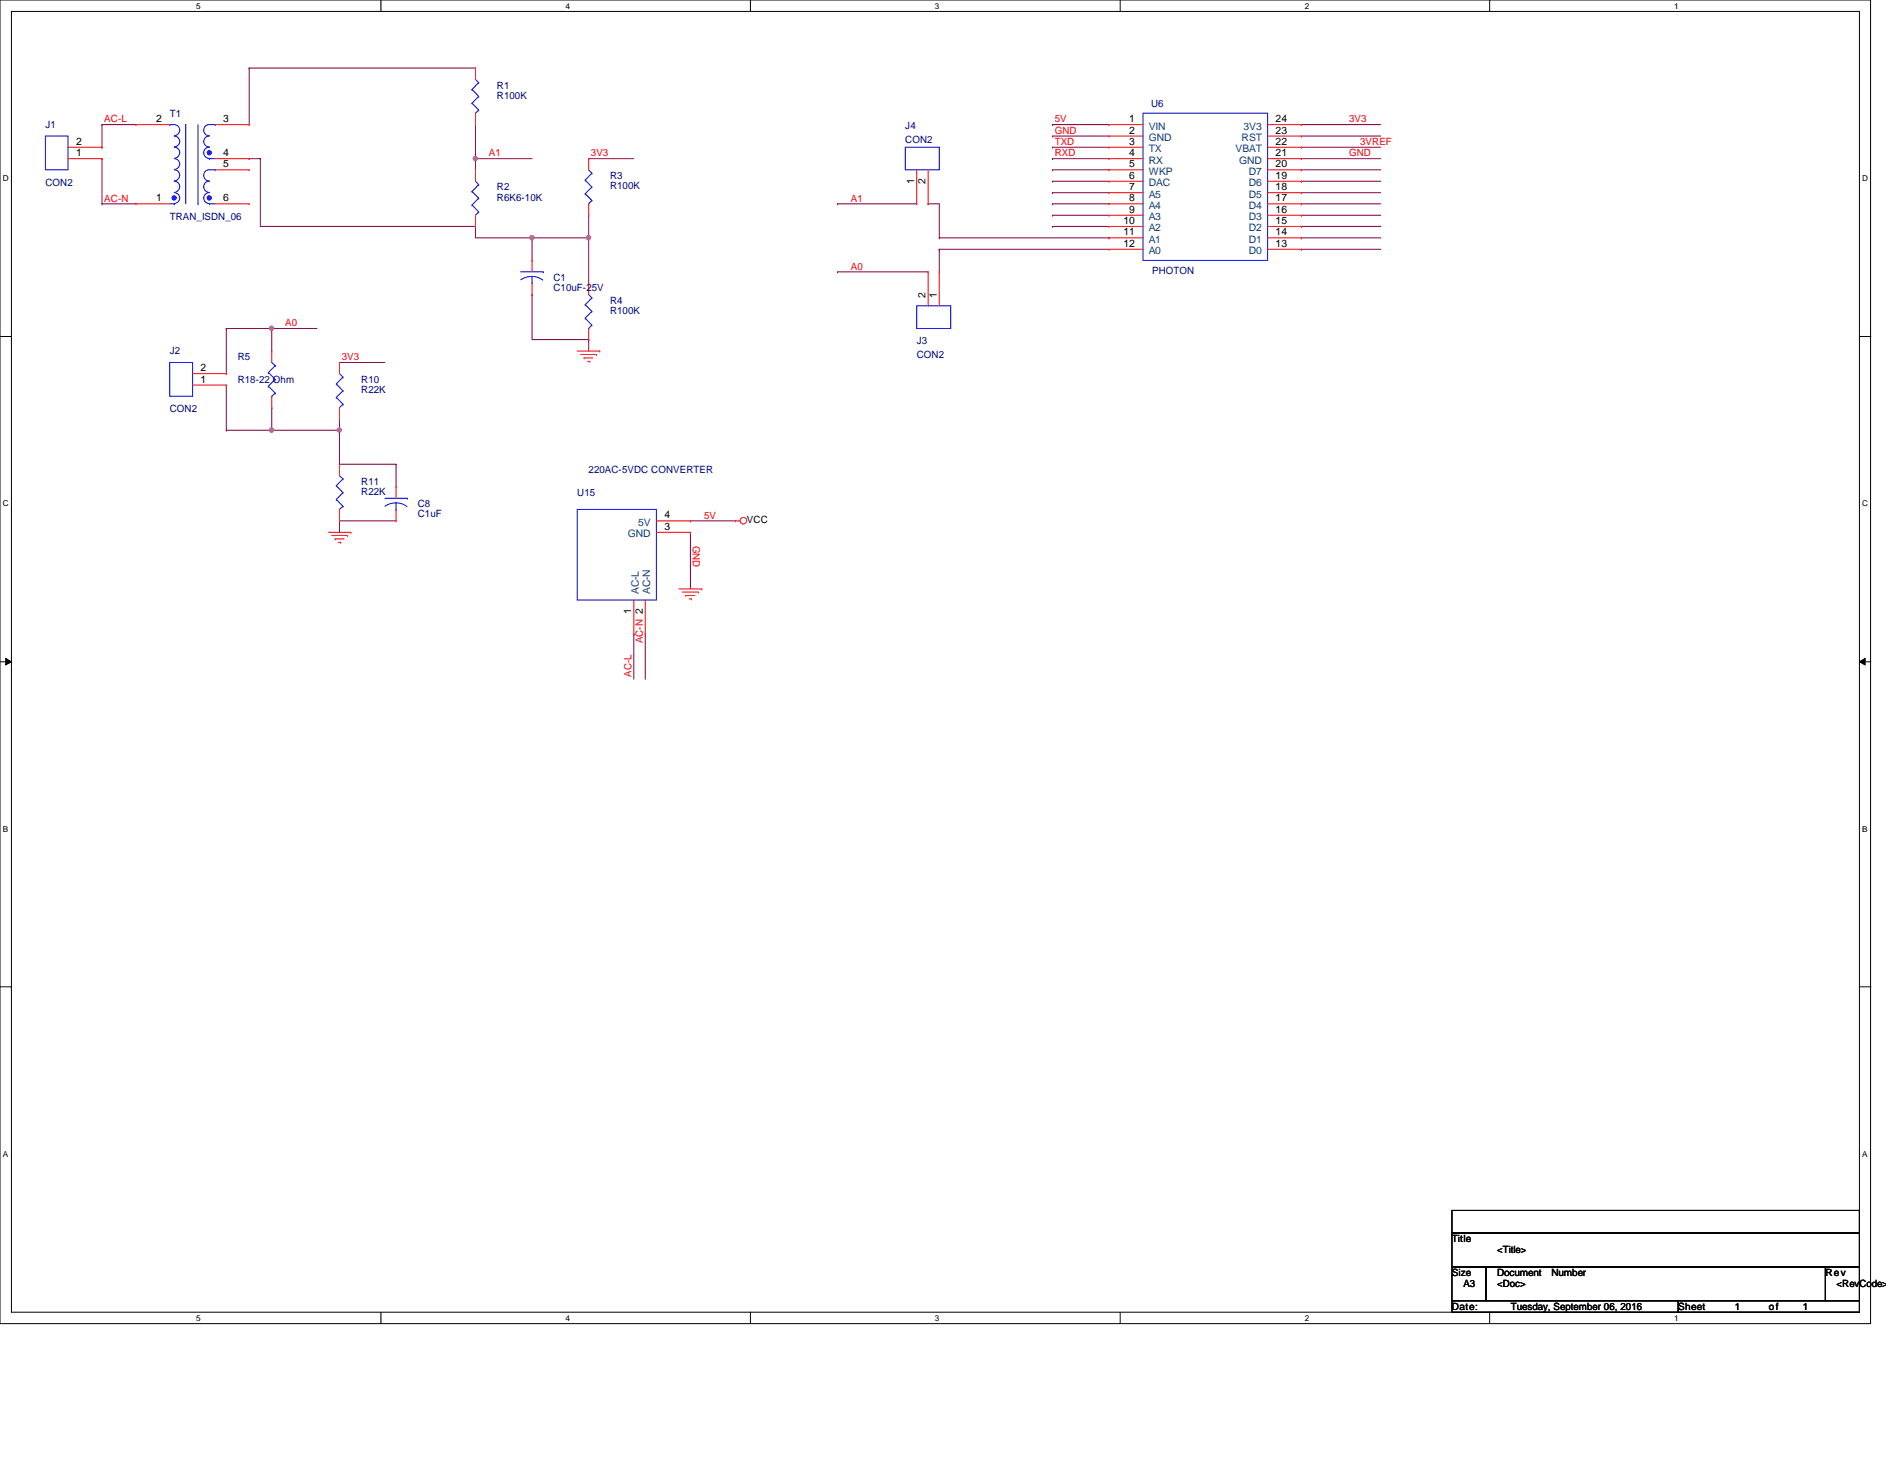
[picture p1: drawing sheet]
<svg xmlns="http://www.w3.org/2000/svg" width="279mm" height="216mm" viewBox="0 0 279 216" stroke-linecap="round" stroke-linejoin="round" font-family="sans-serif">
<path d="M0 0h277.1v196h-277.1zM1.7 1.7h273.8v192.6h-273.8z" fill="none" stroke="#000" stroke-width=".15"/>
<g fill="#fff">
<path d="M29 .2h.7v1.3h-.7z"/>
<path d="M29 194.5h.7v1.3h-.7z"/>
</g>
<path d="M56.4 0v1.7M56.4 194.3v1.7" fill="none" stroke="#000" stroke-width=".15"/>
<g fill="#fff">
<path d="M83.8 .2h.6v1.3h-.6z"/>
<path d="M83.8 194.5h.6v1.3h-.6z"/>
</g>
<path d="M111.2 0v1.7M111.2 194.3v1.7" fill="none" stroke="#000" stroke-width=".15"/>
<g fill="#fff">
<path d="M138.5 .2h.6v1.3h-.6z"/>
<path d="M138.5 194.5h.6v1.3h-.6z"/>
</g>
<path d="M165.9 0v1.7M165.9 194.3v1.7" fill="none" stroke="#000" stroke-width=".15"/>
<g fill="#fff">
<path d="M193.3 .2h.6v1.3h-.6z"/>
<path d="M193.3 194.5h.6v1.3h-.6z"/>
</g>
<path d="M220.7 0v1.7M220.7 194.3v1.7" fill="none" stroke="#000" stroke-width=".15"/>
<g fill="#fff">
<path d="M248 .2h.7v1.3h-.7z"/>
<path d="M248 194.5h.7v1.3h-.7z"/>
<path d="M.4 25.7h.9v1.4h-.9z"/>
<path d="M275.9 25.7h.8v1.4h-.8z"/>
<path d="M.4 73.9h.9v1.3h-.9z"/>
<path d="M275.9 73.9h.8v1.3h-.8z"/>
</g>
<path d="M0 49.8h1.7M275.5 49.8h1.7" fill="none" stroke="#000" stroke-width=".15"/>
<g fill="#fff">
<path d="M.4 122h.8v1.4h-.8z"/>
<path d="M275.9 122h.7v1.4h-.7z"/>
</g>
<path d="M0 98h1.7M.8 97.5l.9 .5-.9 .5zM275.5 98l.8-.5v1zM275.5 98h1.7" fill="none" stroke="#000" stroke-width=".15"/>
<path d="M.8 97.5l.9 .5-.9 .5zM275.5 98l.8-.5v1z" fill="#000"/>
<g fill="#fff">
<path d="M.4 170.2h.8v1.3h-.8z"/>
<path d="M275.9 170.2h.7v1.3h-.7z"/>
</g>
<path d="M0 146.1h1.7M275.5 146.1h1.7" fill="none" stroke="#000" stroke-width=".15"/>
<g fill="none" stroke="#800040" stroke-width=".15">
<path d="M36.9 10.1h.1M36.9 10.1h33.5M36.9 10.1v8.4M70.4 10.1h.1M70.4 18.5h.1M70.4 18.5v5M36.9 23.5h.1M36.9 23.5h1.7M38.6 23.5h.1M38.6 23.5v10h31.8M70.4 33.5h.1M70.4 23.5h.1"/>
<path d="M70.4 23.5h8.4"/>
</g>
<circle cx="70.4" cy="23.5" r=".32" fill="#f0f"/>
<circle cx="70.4" cy="23.5" r=".32" fill="none" stroke="#f0f" stroke-width=".15"/>
<path d="M70.4 23.5h.1M70.4 23.5v1.6M70.4 35.2h8.4M78.8 35.2h.1M87.2 31.9h.1M87.2 31.9v3.3" fill="none" stroke="#800040" stroke-width=".15"/>
<circle cx="78.8" cy="35.2" r=".32" fill="#f0f"/>
<circle cx="78.8" cy="35.2" r=".32" fill="none" stroke="#f0f" stroke-width=".15"/>
<path d="M87.2 35.2h.1M87.2 35.2v6.7" fill="none" stroke="#800040" stroke-width=".15"/>
<circle cx="87.2" cy="35.2" r=".32" fill="#f0f"/>
<circle cx="87.2" cy="35.2" r=".32" fill="none" stroke="#f0f" stroke-width=".15"/>
<path d="M78.8 35.2h.1M78.8 35.2v3.4M78.8 35.2h8.4M87.2 35.2h.1M33.5 48.6h.1M33.5 48.6v6.7M33.5 48.6h6.8M40.3 48.6h.1M40.3 48.6v3.4M78.8 50.3h8.4M87.2 50.3h.1M87.2 50.3v1.7" fill="none" stroke="#800040" stroke-width=".15"/>
<circle cx="40.2" cy="48.6" r=".32" fill="#f0f"/>
<circle cx="40.2" cy="48.6" r=".32" fill="none" stroke="#f0f" stroke-width=".15"/>
<path d="M33.5 57h.1M33.5 57v6.7M33.5 63.7h.1M33.5 63.7h6.8" fill="none" stroke="#800040" stroke-width=".15"/>
<circle cx="40.2" cy="63.7" r=".32" fill="#f0f"/>
<circle cx="40.2" cy="63.7" r=".32" fill="none" stroke="#f0f" stroke-width=".15"/>
<g fill="none" stroke="#800040" stroke-width=".15">
<path d="M155.9 18.5h.1M155.9 18.5h8.4M192.8 18.5h.1M192.8 18.5h11.8M87.2 23.5h.1M87.2 23.5h6.7M137.5 30.2h.1M137.5 30.2h1.6M139.1 36.9h.1M139.1 36.9h25.2M139.1 36.9v3.4M155.9 20.2h.1"/>
<path d="M155.9 21.8h.1M155.9 23.5h.1M155.9 25.1h.1M155.9 26.8h.1M155.9 28.5h.1M155.9 30.2h.1M155.9 31.9h.1M155.9 33.5h.1M155.9 20.2h8.4M155.9 21.8h8.4M155.9 23.5h8.4M155.9 25.1h8.4"/>
<path d="M155.9 26.8h8.4M155.9 28.5h8.4M155.9 30.2h8.4M155.9 31.9h8.4M155.9 33.5h8.4M192.8 20.2h.1M192.8 21.8h.1M192.8 23.5h.1M192.8 25.1h.1M192.8 26.8h.1M192.8 28.5h.1M192.8 30.2h.1"/>
<path d="M192.8 31.9h.1M192.8 33.5h.1M192.8 35.2h.1M192.8 36.9h.1M192.8 20.2h11.8M192.8 21.8h11.8M192.8 23.5h11.8M192.8 25.1h11.8M192.8 26.8h11.8M192.8 28.5h11.8M192.8 30.2h11.8M192.8 31.9h11.8"/>
<path d="M192.8 33.5h11.8M192.8 35.2h11.8M192.8 36.9h11.8M50.3 53.7h.1M50.3 53.7h6.7M40.3 60.4h.1M40.3 60.4v3.3M50.3 62.1h.1M50.3 62.1v1.6"/>
</g>
<circle cx="50.3" cy="63.7" r=".32" fill="#f0f"/>
<circle cx="50.3" cy="63.7" r=".32" fill="none" stroke="#f0f" stroke-width=".15"/>
<g fill="none" stroke="#800040" stroke-width=".15">
<path d="M15.1 18.5h.1M15.1 18.5h5.1M15.1 18.5v3.3M15.1 30.2h.1M15.1 21.8h.1M15.1 23.5h.1M15.1 30.2h5.1M15.1 23.5v6.7M70.4 33.5h.1M70.4 33.5v1.7M124.1 30.2h.1M124.1 30.2h11.7"/>
<path d="M139.1 35.2h.1M139.1 30.2v5M139.1 35.2h25.2M164.3 35.2h.1M40.3 48.6h.1M40.3 48.6h6.6M78.8 43.6h.1M78.8 43.6v6.7M124.1 40.3h.1M124.1 40.3h13.4M40.3 63.7h.1M40.3 63.7h10"/>
<path d="M50.3 77.1h.1M50.3 68.7h.1M50.3 63.7h.1M50.3 63.7v5M50.3 77.1v1.7M50.3 77.1h8.4M50.3 68.7h8.4M58.7 68.7h.1M58.7 68.7v3.4M102.3 77.1h.1M102.3 78.8h.1M102.3 77.1h6.7"/>
<path d="M102.3 78.8v8.4M93.9 93.9h.1M93.9 93.9v6.7M95.6 93.9h.1M95.6 93.9v6.7"/>
</g>
<g fill="none" stroke="#f00" stroke-width=".15">
<path d="M164.3 18.5h.1M164.3 18.5h5M187.8 18.5h5M192.8 18.5h.1M135.8 30.2h.1M135.8 25.1v5.1M137.5 30.2h.1M137.5 25.1v5.1M164.3 20.2h.1M164.3 21.8h.1M164.3 23.5h.1M164.3 25.1h.1"/>
<path d="M164.3 26.8h.1M164.3 28.5h.1M164.3 30.2h.1M164.3 31.9h.1M164.3 33.5h.1M164.3 35.2h.1M164.3 36.9h.1M164.3 20.2h5M164.3 21.8h5M164.3 23.5h5M164.3 25.1h5M164.3 26.8h5"/>
<path d="M164.3 28.5h5M164.3 30.2h5M164.3 31.9h5M164.3 33.5h5M164.3 35.2h5M164.3 36.9h5M187.8 20.2h5M187.8 21.8h5M187.8 23.5h5M187.8 25.1h5M187.8 26.8h5M187.8 28.5h5"/>
<path d="M187.8 30.2h5M187.8 31.9h5M187.8 33.5h5M187.8 35.2h5M187.8 36.9h5M192.8 36.9h.1M192.8 35.2h.1M192.8 33.5h.1M192.8 31.9h.1M192.8 30.2h.1M192.8 28.5h.1M192.8 26.8h.1"/>
<path d="M192.8 25.1h.1M192.8 23.5h.1M192.8 21.8h.1M192.8 20.2h.1M85.5 52h3.4M86 52.5h2.3M86.5 53h.1M86.5 53h1.3M87 53.5h.4M87.4 53.5h.1M88.3 52.5h.1M88.9 52h.1"/>
<path d="M137.5 40.3h.1M137.5 40.3v5M139.1 40.3h.1M139.1 40.3v5M48.6 78.8h3.4M49.1 79.3h2.4M49.7 79.8h.1M49.7 79.8h1.3M51.5 79.3h.1M52 78.8h.1M58.7 72.1h.1M58.7 77.1h.1"/>
<path d="M58.7 72.1v1.7M58.7 75.4v1.7M109 77.1h.1M109 77.1h.6M50.1 80.3h.4M50.5 80.3h.1M100.6 87.2h3.4M101.1 87.7h2.4M101.6 88.2h.1M101.6 88.2h1.4M102.1 88.7h.3M102.4 88.7h.1"/>
<path d="M103.5 87.7h.1M104 87.2h.1"/>
<circle cx="110.1" cy="77.1" r=".49"/>
</g>
<path d="M215.1 179.2h60.4v3.4h-60.4zM215.1 182.6h60.4v5h-60.4zM215.1 187.6h5v5h-5zM215.1 192.6h33.5v1.7h-33.5zM220.1 187.6h50.3v5h-50.3zM248.6 192.6h26.9v1.7h-26.9zM270.4 187.6h5.1v5h-5.1z" fill="none" stroke="#000" stroke-width=".15"/>
<g fill="none" stroke="#00f" stroke-width=".15">
<path d="M27.5 18.5h.1M27.5 18.5v11.7M29.3 18.5v11.7M31.9 18.5h.1M31.9 18.5a1.57 1.57 0 0 0-1.7 .4 .83 .83 0 0 0 .8 1.2M169.3 16.8h18.5v21.8h-18.5zM29.3 30.2h.1M31 28.5a.81 .81 0 0 0-.8 .8 .81 .81 0 0 0 .8 .8M31 26.8a.83 .83 0 0 0-.8 .9 .83 .83 0 0 0 .8 .8M31 30.2h.1M31 23.5h.1M31 20.2a.81 .81 0 0 0-.8 .8 .81 .81 0 0 0 .8 .8"/>
<path d="M31 21.8a.83 .83 0 0 0-.8 .8 .83 .83 0 0 0 .8 .9M31 30.2h.9M31 23.5h.9M31.9 25.1a1.57 1.57 0 0 0-1.7 .5 .83 .83 0 0 0 .8 1.2M31.9 25.1h.1M134.1 21.8h5v3.3h-5zM135.8 45.3h5v3.3h-5zM57 73.8h3.4M58.7 75.4h.1M58.7 74.5a2.47 2.47 0 0 1 1.6 .5M58.7 74.5l-1.1 .1-.6 .4M58.7 74.5v.9"/>
<path d="M60.4 73.8h.1"/>
</g>
<circle cx="31" cy="22.6" r=".32" fill="#00f"/>
<g fill="none" stroke="#00f" stroke-width=".15">
<path d="M25.1 18.5h.7a.83 .83 0 0 1 .8 .8 .83 .83 0 0 1-.8 .8M25.1 18.5h.1M25.1 30.2h.7M25.8 20.2a.8 .8 0 0 1 .8 .8 .8 .8 0 0 1-.8 .8M25.8 21.8a.83 .83 0 0 1 .8 .8 .83 .83 0 0 1-.8 .9M25.8 23.5a.8 .8 0 0 1 .8 .8 .8 .8 0 0 1-.8 .8M25.8 25.1a.83 .83 0 0 1 .8 .9 .83 .83 0 0 1-.8 .8M25.8 26.8a.83 .83 0 0 1 .8 .9 .83 .83 0 0 1-.8 .8M25.8 28.5a.8 .8 0 0 1 .8 .8 .8 .8 0 0 1-.8 .8M25.8 30.2h.1"/>
<circle cx="31" cy="22.6" r=".32"/>
</g>
<circle cx="31" cy="29.3" r=".32" fill="#00f"/>
<circle cx="31" cy="29.3" r=".32" fill="none" stroke="#00f" stroke-width=".15"/>
<circle cx="25.8" cy="29.3" r=".32" fill="#00f"/>
<g fill="none" stroke="#00f" stroke-width=".15">
<path d="M69.9 13.3h.1M69.9 15.3h.1M69.9 13.3l1 1M69.9 15.3l1 1M70.4 16.8h.1M70.4 11.8l.5 .4M70.9 12.2h.1M70.9 14.3h.1M70.9 16.3h.1M70.9 12.2l-1 1.1M70.9 14.3l-1 1M70.9 16.3l-.5 .5"/>
<path d="M6.7 20.2h3.4v4.9h-3.4zM69.9 28.4h.1M69.9 30.4h.1M69.9 28.4l1 .9M69.9 30.4l1 1M70.4 31.9h.1M70.4 26.8l.5 .5M70.9 27.3h.1M70.9 29.3h.1M70.9 31.4h.1M70.9 27.3l-1 1.1M70.9 29.3l-1 1.1"/>
<path d="M70.9 31.4l-.5 .5M86.7 26.7h.1M86.7 28.7h.1M86.7 26.7l1 1M86.7 28.7l1 1M87.2 30.2h.1M87.2 25.1l.5 .6M87.7 25.7h.1M87.7 27.7h.1M87.7 29.7h.1M87.7 25.7l-1 1M87.7 27.7l-1 1"/>
<path d="M87.7 29.7l-.5 .5M25.1 53.7h3.4v5h-3.4zM39.8 55.2h.1M39.8 57.2h.1M39.8 55.2l1 1M39.8 57.2l1 1M40.3 58.7h.1M40.3 53.7l.5 .4M40.8 54.1h.1M40.8 56.2h.1M40.8 58.2h.1M40.8 54.1l-1 1.1"/>
<path d="M40.8 56.2l-1 1M40.8 58.2l-.5 .5M49.8 56.9h.1M49.8 58.8h.1M49.8 56.9l1 1M49.8 58.8l1 1.1M50.3 55.3l.5 .5M50.8 55.8h.1M50.8 57.9h.1M50.8 59.9h.1M50.8 55.8l-1 1.1M50.8 57.9l-1 .9"/>
<path d="M50.8 59.9l-.5 .5M77.1 40.3h3.4M78.8 41.9h.1M78.8 40.9a2.36 2.36 0 0 1 1.6 .6M78.8 40.9l-.7 .1-1 .4M78.8 40.9v1M80.5 40.3h.1M86.7 45.1h.1M86.7 47.1h.1M86.7 45.1l1 1M86.7 47.1l1 1M87.2 48.6h.1"/>
<path d="M87.2 43.6l.5 .5M87.7 44.1h.1M87.7 46.1h.1M87.7 48.1h.1M87.7 44.1l-1 1M87.7 46.1l-1 1M87.7 48.1l-.5 .5M49.8 71.9h.1M49.8 74h.1M49.8 71.9l1 1M49.8 74l1 1M50.3 60.4h.1"/>
<path d="M50.3 75.4h.1M50.3 70.4l.5 .5M50.8 70.9h.1M50.8 72.9h.1M50.8 75h.1M50.8 70.9l-1 1M50.8 72.9l-1 1.1M50.8 75l-.5 .4M85.5 75.4h11.7v13.5h-11.7z"/>
<circle cx="25.8" cy="29.3" r=".32"/>
</g>
<g fill="none" stroke="#f00" stroke-width=".15">
<path d="M20.2 18.5h.1M20.2 18.5h4.9M31.9 18.5h5M36.9 18.5h.1M70.4 10.1h.1M70.4 18.5h.1M70.4 10.1v1.7M70.4 16.8v1.7M10.1 23.5h5M10.1 21.8h5M15.1 23.5h.1M15.1 21.8h.1"/>
<path d="M20.2 30.2h.1M20.2 30.2h4.9M31.9 30.2h5M31.9 23.5h5M31.9 25.1h5M36.9 23.5h.1M36.9 25.1h.1M36.9 30.2h.1M70.4 25.1h.1M70.4 33.5h.1M70.4 25.1v1.7M70.4 31.9v1.6"/>
<path d="M78.8 38.6h.1M78.8 38.6v1.7M87.2 23.5h.1M87.2 31.9h.1M87.2 23.5v1.6M87.2 30.2v1.7M28.5 57h5M28.5 55.3h5M33.5 57h.1M33.5 55.3h.1M40.3 52h.1M40.3 52v1.7"/>
<path d="M40.3 58.7v1.7M50.3 53.7h.1M50.3 53.7v1.6M78.8 43.6h.1M78.8 41.9v1.7M87.2 41.9h.1M87.2 50.3h.1M87.2 41.9v1.7M87.2 48.6v1.7M40.3 60.4h.1M50.3 62.1h.1M50.3 68.7h.1"/>
<path d="M50.3 77.1h.1M50.3 60.4v1.7M50.3 68.7v1.7M50.3 75.4v1.7M97.2 77.1h5.1M97.2 78.8h5.1M102.3 77.1h.1M102.3 78.8h.1M93.9 93.9h.1M93.9 88.9v5M95.6 93.9h.1M95.6 88.9v5"/>
</g>
<circle cx="70.4" cy="23.5" r=".32" fill="#f0f"/>
<circle cx="70.4" cy="23.5" r=".32" fill="none" stroke="#f0f" stroke-width=".15"/>
<circle cx="78.8" cy="35.2" r=".32" fill="#f0f"/>
<circle cx="78.8" cy="35.2" r=".32" fill="none" stroke="#f0f" stroke-width=".15"/>
<circle cx="87.2" cy="35.2" r=".32" fill="#f0f"/>
<circle cx="87.2" cy="35.2" r=".32" fill="none" stroke="#f0f" stroke-width=".15"/>
<circle cx="40.2" cy="48.6" r=".32" fill="#f0f"/>
<circle cx="40.2" cy="48.6" r=".32" fill="none" stroke="#f0f" stroke-width=".15"/>
<circle cx="40.2" cy="63.7" r=".32" fill="#f0f"/>
<circle cx="40.2" cy="63.7" r=".32" fill="none" stroke="#f0f" stroke-width=".15"/>
<circle cx="50.3" cy="63.7" r=".32" fill="#f0f"/>
<circle cx="50.3" cy="63.7" r=".32" fill="none" stroke="#f0f" stroke-width=".15"/>
<g font-size="1.5" fill="#000080">
<text x="25.1" y="17.3">T1</text>
<text x="73.6" y="13.1">R1</text>
<text x="73.6" y="14.6">R100K</text>
<text x="170.5" y="15.8">U6</text>
<text x="6.7" y="19">J1</text>
<text x="134.1" y="19.1">J4</text>
<text x="134.1" y="21.2">CON2</text>
<text x="6.7" y="27.5">CON2</text>
<text x="73.6" y="28.2">R2</text>
<text x="73.6" y="29.7">R6K6-10K</text>
<text x="90.4" y="26.5">R3</text>
<text x="90.4" y="28">R100K</text>
<text x="25.1" y="32.6">TRAN_ISDN_06</text>
<text x="82" y="41.6">C1</text>
<text x="170.7" y="40.6">PHOTON</text>
<text x="82" y="43.1">C10uF-25V</text>
<text x="90.4" y="45">R4</text>
<text x="90.4" y="46.5">R100K</text>
<text x="25.1" y="52.5">J2</text>
<text x="35.2" y="53.3">R5</text>
<text x="135.8" y="51">J3</text>
<text x="135.8" y="53">CON2</text>
<text x="35.2" y="56.7">R18-22 Ohm</text>
<text x="53.5" y="56.7">R10</text>
<text x="53.5" y="58.2">R22K</text>
<text x="25.1" y="61">CON2</text>
<text x="53.5" y="71.8">R11</text>
<text x="87.2" y="70.1">220AC-5VDC CONVERTER</text>
<text x="53.5" y="73.3">R22K</text>
<text x="61.9" y="75.1">C8</text>
<text x="61.9" y="76.6">C1uF</text>
<text x="85.5" y="73.4">U15</text>
</g>
<g font-size="1.5">
<text x="11.3" y="23.1">1</text>
<text x="11.3" y="21.4">2</text>
<text x="23.1" y="18.1">2</text>
<text x="33.1" y="23.1">4</text>
<text x="33.1" y="18.1">3</text>
<text x="167.3" y="18.1">1</text>
<text x="167.3" y="19.8">2</text>
<text x="167.3" y="21.4">3</text>
<text x="167.3" y="23.1">4</text>
<text x="189" y="23.1">21</text>
<text x="189" y="21.4">22</text>
<text x="189" y="19.8">23</text>
<text x="189" y="18.1">24</text>
<text x="23.1" y="29.8">1</text>
<text x="33.1" y="24.8">5</text>
<text x="33.1" y="29.8">6</text>
<text x="135.4" y="27.2" transform="rotate(-90 135.4 27.2)">1</text>
<text x="137.1" y="27.2" transform="rotate(-90 137.1 27.2)">2</text>
<text x="167.3" y="24.8">5</text>
<text x="167.3" y="26.5">6</text>
<text x="167.3" y="28.2">7</text>
<text x="167.3" y="29.8">8</text>
<text x="189" y="29.8">17</text>
<text x="189" y="28.2">18</text>
<text x="189" y="26.5">19</text>
<text x="189" y="24.8">20</text>
<text x="166.5" y="33.1">10</text>
<text x="166.5" y="34.8">11</text>
<text x="167.3" y="31.5">9</text>
<text x="189" y="34.8">14</text>
<text x="189" y="33.1">15</text>
<text x="189" y="31.5">16</text>
<text x="166.5" y="36.5">12</text>
<text x="189" y="36.5">13</text>
<text x="137.1" y="44.1" transform="rotate(-90 137.1 44.1)">2</text>
<text x="138.8" y="44.1" transform="rotate(-90 138.8 44.1)">1</text>
<text x="29.7" y="56.6">1</text>
<text x="29.7" y="54.9">2</text>
<text x="98.4" y="76.8">4</text>
<text x="110.7" y="77.5">VCC</text>
<text x="98.4" y="78.4">3</text>
<text x="93.5" y="90.9" transform="rotate(-90 93.5 90.9)">1</text>
<text x="215.1" y="183.9">Title</text>
<text x="221.8" y="185.6">&lt;Title&gt;</text>
<text x="215.1" y="189">Size</text>
<text x="216.8" y="190.6">A3</text>
<text x="221.8" y="190.6">&lt;Doc&gt;</text>
<text x="221.8" y="189">Document</text>
<text x="229.8" y="189">Number</text>
<text x="270.4" y="189">Rev</text>
<text x="272.1" y="190.6">&lt;RevCode&gt;</text>
<text x="215.1" y="194">Date:</text>
<text x="223.8" y="194">Tuesday, September 06, 2016</text>
<text x="248.6" y="194">Sheet</text>
<text x="257" y="194">1</text>
<text x="262" y="194">of</text>
<text x="267.1" y="194">1</text>
</g>
<g font-size="1.5" fill="#f00">
<text x="15.5" y="18.1">AC-L</text>
<text x="72.4" y="23.2">A1</text>
<text x="87.5" y="23.2">3V3</text>
<text x="156.3" y="18.1">5V</text>
<text x="156.3" y="19.8">GND</text>
<text x="156.3" y="21.5">TXD</text>
<text x="156.3" y="23.2">RXD</text>
<text x="199.9" y="18.1">3V3</text>
<text x="199.9" y="23.2">GND</text>
<text x="201.5" y="21.5">3VREF</text>
<text x="15.5" y="29.8">AC-N</text>
<text x="126.1" y="29.8">A1</text>
<text x="126.1" y="39.9">A0</text>
<text x="42.2" y="48.3">A0</text>
<text x="50.6" y="53.3">3V3</text>
<text x="104.3" y="76.8">5V</text>
<text x="102.6" y="80.8" transform="rotate(90 102.6 80.8)">GND</text>
<text x="95.2" y="95.2" transform="rotate(-90 95.2 95.2)">AC-N 2</text>
<text x="93.6" y="100.2" transform="rotate(-90 93.6 100.2)">AC-L</text>
</g>
<g font-size="1.5" fill="#004080">
<text x="170.2" y="19.2">VIN</text>
<text x="170.2" y="20.9">GND</text>
<text x="170.2" y="22.5">TX</text>
<text x="183" y="22.5">VBAT</text>
<text x="183.9" y="20.9">RST</text>
<text x="184.2" y="19.2">3V3</text>
<text x="170.2" y="24.2">RX</text>
<text x="170.2" y="25.9">WKP</text>
<text x="170.2" y="27.6">DAC</text>
<text x="170.2" y="29.3">A5</text>
<text x="183.6" y="24.2">GND</text>
<text x="185" y="29.3">D5</text>
<text x="185" y="27.6">D6</text>
<text x="185" y="25.9">D7</text>
<text x="170.2" y="30.9">A4</text>
<text x="170.2" y="32.6">A3</text>
<text x="170.2" y="34.2">A2</text>
<text x="170.2" y="35.9">A1</text>
<text x="185" y="35.9">D1</text>
<text x="185" y="34.2">D2</text>
<text x="185" y="32.6">D3</text>
<text x="185" y="30.9">D4</text>
<text x="170.2" y="37.6">A0</text>
<text x="185" y="37.6">D0</text>
<text x="94.5" y="77.9">5V</text>
<text x="93" y="79.5">GND</text>
<text x="94.6" y="88" transform="rotate(-90 94.6 88)">AC-L</text>
<text x="96.3" y="88" transform="rotate(-90 96.3 88)">AC-N</text>
</g>
<g font-size="1.2">
<text x="29" y="1.3">5</text>
<text x="83.8" y="1.3">4</text>
<text x="138.5" y="1.3">3</text>
<text x="193.3" y="1.3">2</text>
<text x="248" y="1.3">1</text>
<text x=".4" y="26.8">D</text>
<text x="275.9" y="26.8">D</text>
<text x=".4" y="75">C</text>
<text x="275.9" y="75">C</text>
<text x=".4" y="123.1">B</text>
<text x="275.9" y="123.1">B</text>
<text x=".4" y="171.3">A</text>
<text x="275.9" y="171.3">A</text>
<text x="29" y="195.6">5</text>
<text x="83.8" y="195.6">4</text>
<text x="138.5" y="195.6">3</text>
<text x="193.3" y="195.6">2</text>
<text x="248" y="195.6">1</text>
</g>
</svg>
